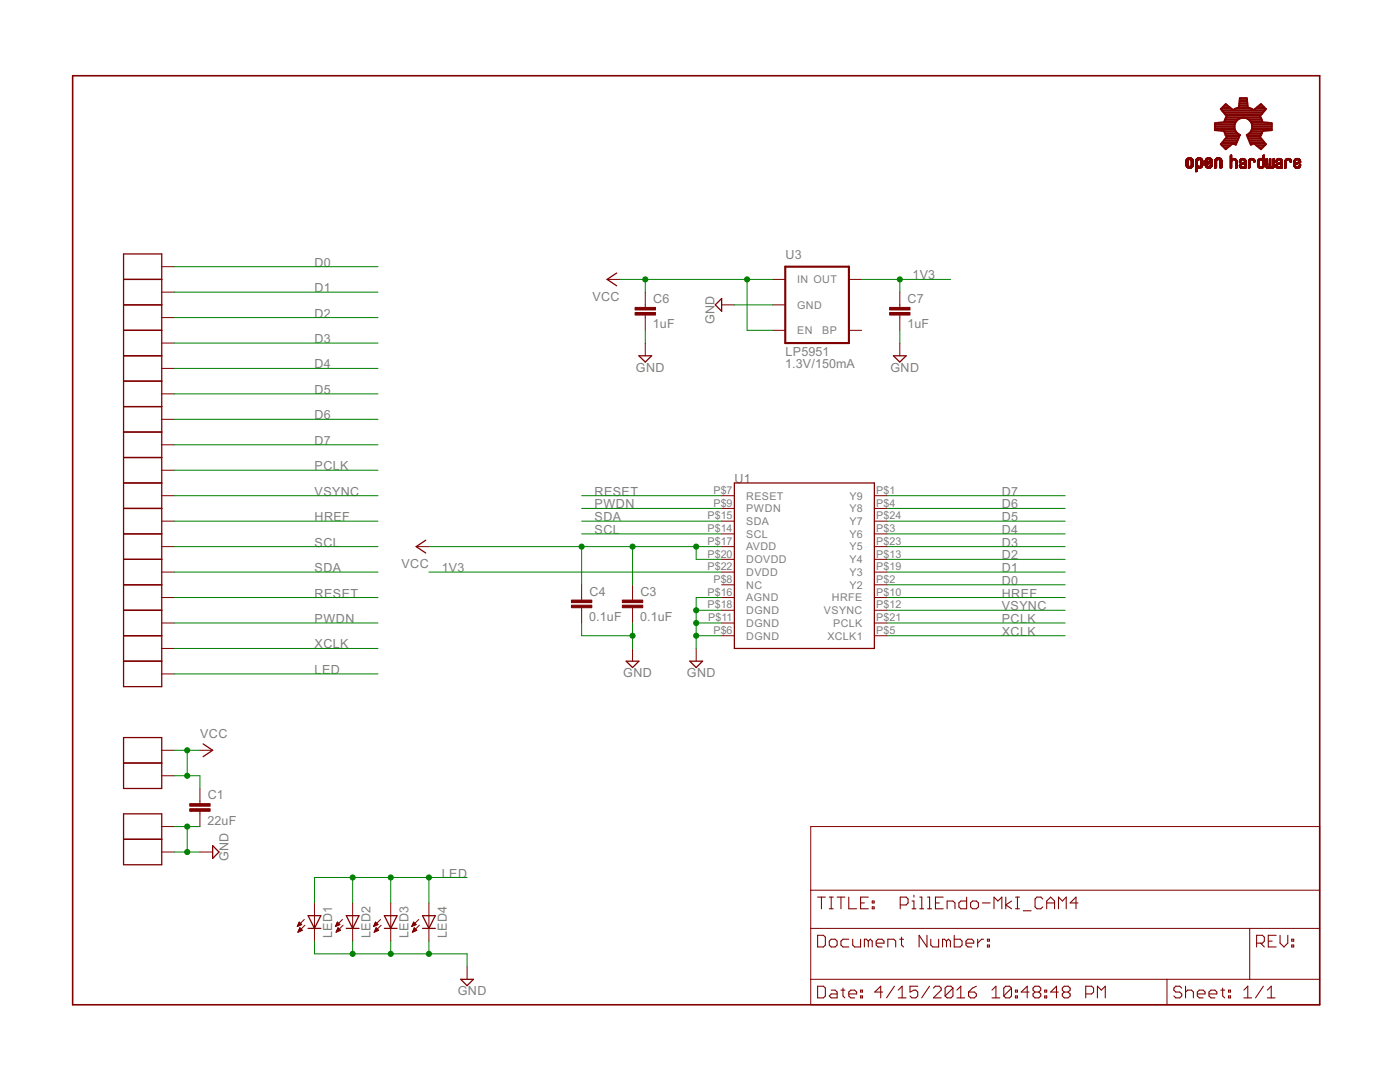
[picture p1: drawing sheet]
<svg xmlns="http://www.w3.org/2000/svg" width="279mm" height="216mm" viewBox="0 0 279 216" stroke-linecap="round" stroke-linejoin="round" font-family="sans-serif">
<path d="M14.5 15.1h248.9v185.4h-248.9z" fill="none" stroke="#800000" stroke-width=".32"/>
<g fill="none" stroke="#800000" stroke-width=".2">
<path d="M236.7 33h.4M236.7 32.9h.4M236.7 32.8h.4M236.7 32.7h.4M236.7 32.6h.4M236.7 32.5h.4M236.7 32.4h.4M236.7 32.3h.4M236.7 32.2h.4M236.7 32.1h.4M236.7 33.1h.6M236.7 33.1h.5"/>
<path d="M236.7 32h.4M236.7 33.2h.6M236.7 31.9h1.4M236.8 33.2h1.3M236.8 33.3h1.2M236.8 31.8h1.2M236.8 31.7h1.2M236.9 31.7h1.1M236.9 31.6h1M236.9 33.4h1M237 33.5h.8M237 31.6h.8"/>
<path d="M237.1 31.5h.7M237.1 32.1h-.4M237.2 32h-.5M237.2 31.5h.4M237.2 31.9h-.5M237.2 33.6h.4M237.3 31.9h-.6M237.3 31.5h.2M237.5 31.9h.6M237.6 33.1h.5M237.6 31.9h.5M237.7 32h.4"/>
<path d="M237.7 33h.4M237.7 32.1h.4M237.7 32.9h.4M237.7 32.8h.4M237.7 32.7h.4M237.7 32.6h.4M237.7 32.5h.4M237.7 32.4h.4M237.7 32.3h.4M237.7 32.2h.4M238 33.4h-1.1M238.1 33.2h-.6"/>
<path d="M238.1 33.1h-.4M238.1 33h-.4M238.6 34.1h.4M238.6 34h.4M238.6 33.9h.4M238.6 33.8h.4M238.6 33.7h.4M238.6 33.6h.4M238.6 33.4h1.2M238.6 33.3h1.3M238.6 33.2h1.4M238.6 33.2h.6"/>
<path d="M238.6 33.1h.6M238.6 33.1h.5M238.6 33h.5M238.6 33h.4M238.6 32.9h.4M238.6 32.8h.4M238.6 32.7h.4M238.6 32.6h.4M238.6 32.5h.4M238.6 32.4h.4M238.6 32.3h.4M238.6 32.2h.4"/>
<path d="M238.6 32.1h.4M238.6 34.3h.1M238.7 31.8h1.2M238.7 31.7h1.2M238.8 31.7h1.1M238.8 31.6h1M238.9 34.2h-.3M238.9 31.6h.9M239 34.2h-.4M239 31.5h.7M239 33.6h-.4M239 32.1h-.4"/>
<path d="M239 32h-.4M239.1 32h-.5M239.1 31.9h-.5M239.1 31.5h.4M239.2 33.6h.3M239.2 31.9h-.5M239.2 31.5h.2M239.4 33.2h.6M239.4 31.9h.6M239.5 33.1h.5M239.5 31.9h.5M239.6 32h.4"/>
<path d="M239.6 32h.5M239.6 33h.5M239.6 32.1h.5M239.7 32.9h.4M239.7 32.8h.4M239.7 32.7h.4M239.7 32.6h.4M239.7 32.5h.4M239.7 32.4h.4M239.7 32.3h.4M239.7 32.2h.4M239.7 32.1h.4"/>
<path d="M239.7 33.5h-1.1M239.8 33.5h-1.2M239.9 33.4h-1.3M239.9 33.3h-1.3M240 31.8l-1.3 .1M240 33.1h-.4M240.1 33h-.5M240.5 33.1h.6M240.5 33.1h.5M240.5 33h.4M240.5 32.9h.4M240.5 32.4h1.4"/>
<path d="M240.5 32.4h.4M240.5 32.3h.4M240.5 32.2h.4M240.5 32.1h.4M240.5 32h.4M240.6 33.2h.5M240.6 33.2h1.3M240.6 33.3h1.3M240.6 31.8h1.3M240.6 31.7h1.2M240.7 33.3h1.1M240.7 33.4h1.1"/>
<path d="M240.7 31.7h1.1M240.7 33.4h1M240.7 31.6h1M240.8 33.5h.9M240.8 31.6h.9M240.9 33.5h.7M240.9 31.5h.7M240.9 32.2h-.4M240.9 32.1h-.4M240.9 32.9h-.4M241 32.4h1M241 32h-.5"/>
<path d="M241 31.5h.4M241 32.8l-.5 .1M241 31.9h-.5M241.1 33.6h.3M241.1 32.3h.9M241.1 31.9h-.5M241.1 31.5h.2M241.2 32.8h-.7M241.2 32.3h.8M241.2 32.7h-.7M241.3 31.9h.6M241.4 32.2h.6"/>
<path d="M241.4 32.7h-.9M241.4 31.9h.5M241.4 32.6h-.9M241.5 32.2h.5M241.5 32h.5M241.5 33.1h.4M241.5 33h.5M241.5 32.1h.5M241.6 32.9h.4M241.6 32.8h.4M241.6 32.6h-1.1M241.7 32.7h.3"/>
<path d="M241.7 32.5l-1.2 .1M241.8 32.7h.1M241.8 32.5h-1.3M241.9 33.2h-.6M241.9 31.8l-1.3 .1M241.9 33.1h-.5M242.4 33.5h.3M242.4 33.4h.4M242.4 33.3h.4M242.4 33.2h.4M242.4 33.1h.4M242.4 33h.4"/>
<path d="M242.4 32.9h.4M242.4 32.8h.4M242.4 32.7h.4M242.4 32.6h.4M242.4 32.5h.4M242.4 32.4h.4M242.4 32.3h.4M242.4 32.2h.4M242.4 32.1h.4M242.5 33.6h.1M242.5 31.8h1.3M242.5 31.7h1.2"/>
<path d="M242.6 31.7h1.1M242.7 31.6h.9M242.8 33.5h-.4M242.8 31.5h.7M242.8 32.1h-.4M242.9 32h-.5M242.9 31.5h.5M243 31.9h-.5M243.1 31.5h.2M243.3 31.9h.5M243.4 32h.5M243.5 33.5h.3"/>
<path d="M243.5 33.4h.4M243.5 33.3h.4M243.5 33.2h.4M243.5 33.1h.4M243.5 33h.4M243.5 32.9h.4M243.5 32.8h.4M243.5 32.7h.4M243.5 32.6h.4M243.5 32.5h.4M243.5 32.4h.4M243.5 32.3h.4"/>
<path d="M243.5 32.2h.4M243.5 32.1h.4M243.8 31.8l-1.3 .1M243.9 33.5h-.4M245.5 33.5h.3M245.5 33.4h.3M245.5 33.3h.3M245.5 33.2h.3M245.5 33.1h.3M245.5 33h.3M245.5 32.9h.3M245.5 32.8h.3"/>
<path d="M245.5 32.7h.3M245.5 32.6h.3M245.5 32.5h.3M245.5 32.4h.3M245.5 32.3h.3M245.5 32.2h.3M245.5 32h.4M245.5 31.9h1.3M245.5 31.8h1.2M245.5 31.7h1.1M245.5 31.7h1M245.5 31.6h.3"/>
<path d="M245.5 31.5h.3M245.5 31.4h.3M245.5 31.3h.3M245.5 31.2h.3M245.5 31.1h.3M245.6 31h.2M245.6 30.9h.2M245.7 33.6h-.2M245.8 33.5h-.3M245.9 32.1l-.4 .1M245.9 32.1h-.4M245.9 31.6h.6"/>
<path d="M246 32h-.5M246.1 31.9h-.6M246.2 31.6h.1M246.4 31.9h.4M246.4 32h.4M246.5 32h.3M246.5 32.1h.4M246.5 32.1l.4 .1M246.6 32.2h.3M246.6 33.5h.3M246.6 33.4h.3M246.6 33.3h.3"/>
<path d="M246.6 33.2h.3M246.6 33.1h.3M246.6 33h.3M246.6 32.9h.3M246.6 32.8h.3M246.6 32.7h.3M246.6 32.6h.3M246.6 32.5h.3M246.6 32.4h.3M246.6 32.3h.3M246.6 33.6h.1M246.7 33.6h-.1"/>
<path d="M246.9 33.5h-.3M247.3 33.2h.4M247.3 33.1h.3M247.3 32.4h.2M247.3 32.2h.3M247.4 33.2h.3M247.4 32.9h.3M247.4 32.2h.2M247.4 33.3h.8M247.4 33.3h.4M247.4 32.4h.1M247.4 32.1h.3"/>
<path d="M247.4 32h.3M247.4 33.4h.8M247.5 33.4h.7M247.5 31.9h1.1M247.5 33.5h.7M247.6 33.5h.6M247.6 31.8h.9M247.6 32.6h1.1M247.6 31.7h.9M247.6 32.3h-.3M247.6 33h-.3M247.7 32.1h-.3"/>
<path d="M247.7 33.6h.5M247.7 33h-.4M247.7 32.6h1M247.7 31.7h.7M247.8 33.6h.4M247.8 31.6h.5M247.8 32.9h-.4M247.8 32.6h.9M247.8 32h-.4M247.9 31.9h-.5M247.9 33.6h.1M247.9 32.8l-.5 .1"/>
<path d="M247.9 32.5h.8M248 31.6h.1M248 32.4h.7M248.1 33.3h.1M248.1 32.8h-.7M248.1 32.7h-.6M248.2 31.9h.4M248.2 32.4h.5M248.2 32h.4M248.3 32.7h-.8M248.3 32.3h.4M248.3 32h.4"/>
<path d="M248.3 32.1h.4M248.4 32.3h.3M248.4 32.7h.3M248.4 32.2h.3M248.4 32.1h.3M248.4 33.5h.3M248.4 33.4h.3M248.4 33.3h.3M248.4 33.2h.3M248.4 33.1h.3M248.4 33h.3M248.4 32.9h.3"/>
<path d="M248.4 32.8h.3M248.5 33.6h-.1M248.7 33.5h-.3M249.2 33.5h.2M249.2 33.4h.2M249.2 33.3h.2M249.2 33.2h.2M249.2 33.1h.2M249.2 33h.2M249.2 32.9h.2M249.2 32.8h.2M249.2 32.7h.2"/>
<path d="M249.2 32.6h.2M249.2 32.5h.2M249.2 32.4h.2M249.2 32.3h.2M249.2 32.2h.3M249.2 32.1h.3M249.2 33.6h.1M249.2 32h.4M249.3 31.9h1.1M249.3 33.6h-.1M249.3 31.8l1.1 .1M249.3 31.8h1"/>
<path d="M249.4 33.5h-.2M249.4 31.7h.9M249.5 32.2h-.3M249.5 31.7h.7M249.6 31.6h.5M249.6 32h-.4M249.7 31.9h-.5M249.8 31.6h.1M250 31.9h.4M250.1 32h.4M250.2 32.1h.3M250.2 32.2h.3"/>
<path d="M250.3 32.4h.1M250.4 32.3h-.1M250.5 32.3h-.3M251 33h.3M251 33h.2M251 32.9h.2M251 32.8h.2M251 32.7h.2M251 32.6h.2M251 32.5h.2M251 32.4h.2M251 32.3h.2"/>
<path d="M251 32.2h.2M251 33.2h.3M251 33.1h.3M251 33.2l.4 .1M251 32h.4M251 33.3h.5M251.1 33.3h1.1M251.1 33.4h1.1M251.1 31.8h1.2M251.1 33.4h1M251.2 31.8h1.1M251.2 33.5h.9"/>
<path d="M251.2 31.7h1.1M251.3 32.2h-.3M251.3 32.1h-.3M251.3 31.7h1M251.4 33.6h.5M251.4 31.6h.5M251.4 33.6h.4M251.4 32h-.4M251.5 31.9h-.4M251.6 33.6h.1M251.6 31.6h.1M251.8 31.9h.5"/>
<path d="M251.9 32h.4M251.9 33.2h.4M252 32.1h.3M252 33.1h.3M252 31.6h.3M252 33h.3M252 32.9h.3M252 32.8h.3M252 32.7h.3M252 32.6h.3M252 32.5h.3M252 32.4h.3"/>
<path d="M252 32.3h.3M252 32.2h.3M252 31.5h.3M252 31.4h.3M252 31.3h.3M252 31.2h.3M252 31.1h.3M252 31h.3M252.1 31h.2M252.2 30.9h.1M252.3 33.3h-.5M252.3 33.2l-.4 .1"/>
<path d="M252.3 33.1h-.3M252.3 31.9h-1.2M252.6 33.1h.3M252.6 33h.3M252.6 32.9h.3M252.6 32.8h.3M252.6 32.7h.3M252.6 32.6h.3M252.6 32.5h.3M252.6 32.4h.3M252.6 32.3h.3M252.6 32.2h.3"/>
<path d="M252.6 32.1h.3M252.6 32h.3M252.6 31.9h.3M252.6 31.8h.3M252.6 33.3h.4M252.6 33.2l.4 .1M252.6 33.2h.3M252.6 31.7h.3M252.6 33.3h1.7M252.7 33.4h1.6M252.7 31.7h.2M252.7 33.5h1.5"/>
<path d="M252.8 33.5h1.3M252.8 31.6h.1M252.9 33.6h.4M253.2 33.6h.1M253.2 33.3h.5M253.3 33.3h.4M253.3 33.2h.3M253.3 33.1h.3M253.3 33h.3M253.3 32.9h.3M253.3 32.8h.3M253.3 32.7h.3"/>
<path d="M253.3 32.6h.3M253.3 32.5h.3M253.3 32.4h.3M253.3 32.3h.3M253.3 32.2h.3M253.3 32.1h.3M253.3 32h.3M253.3 31.9h.3M253.3 31.8h.3M253.3 31.7h.3M253.4 31.7h.2M253.5 31.6h.1"/>
<path d="M253.6 33.6h.4M253.9 33.3h.4M254 33.2h.3M254 33.1h.3M254 33h.3M254 32.9h.3M254 32.8h.3M254 32.7h.3M254 32.6h.3M254 32.5h.3M254 32.4h.3M254 32.3h.3"/>
<path d="M254 32.2h.3M254 32.1h.3M254 32h.3M254 31.9h.3M254 31.8h.3M254 31.7h.3M254.1 31.7h.2M254.2 31.6h.1M254.2 33.4h-1.5M254.6 33.2h.3M254.6 33.1h.3M254.6 33h.3"/>
<path d="M254.6 33.2h.4M254.6 32.2h.3M254.6 33.3h.5M254.6 32.4h.1M254.6 33.3h.8M254.7 33.4h.8M254.7 31.9h1.1M254.7 32.4h-.1M254.8 33.5h.7M254.8 31.8h1M254.8 32.3h-.2M254.8 31.7h.9"/>
<path d="M254.9 32.3h-.3M254.9 32.1h-.3M254.9 33.6h.6M254.9 31.7h.7M255 33h-.4M255 32.6h.9M255 32.1h-.4M255 32.9h-.4M255 32h-.4M255 33.6h.4M255 31.6h.5M255.1 32h-.4"/>
<path d="M255.1 31.9h-.4M255.2 32.8l-.6 .1M255.2 32.5h.7M255.2 31.6h.1M255.3 32.4h.6M255.3 33.3h.1M255.3 32.8h-.6M255.4 32.7h-.7M255.4 31.9h.5M255.4 32.4h.5M255.5 32h.4M255.6 32.7h-.8"/>
<path d="M255.6 32.3h.3M255.6 32h.3M255.6 32.1h.3M255.7 32.7h.2M255.7 32.2h.2M255.7 33.4h.2M255.7 33.3h.2M255.7 33.2h.2M255.7 33.1h.2M255.7 33h.2M255.7 32.9h.2M255.7 32.8h.2"/>
<path d="M255.7 33.6h.1M255.8 33.6h-.1M255.9 33.5h-.2M255.9 32.6h-1.1M256.4 33.5h.3M256.4 33.4h.3M256.4 33.3h.3M256.4 33.2h.3M256.4 33.1h.3M256.4 33h.3M256.4 32.9h.3M256.4 32.8h.3"/>
<path d="M256.4 32.7h.3M256.4 32.6h.3M256.4 32.5h.3M256.4 32.4h.3M256.4 32.3h.3M256.4 32h.4M256.5 33.6h.1M256.5 33.6h-.1M256.5 31.9h1.1M256.6 31.8h1M256.6 31.7h.9M256.7 33.5h-.3"/>
<path d="M256.7 32.2h-.3M256.7 32.1h-.3M256.7 31.7h.7M256.8 32.1h-.4M256.8 31.6h.6M256.9 32h-.4M257 31.9h-.5M257 31.6h.2M257.2 31.9h.5M257.3 32h.4M257.4 32h.3M257.4 32.1h.3"/>
<path d="M257.4 32.1h.4M257.5 32.2h.3M257.5 32.4h.1M257.7 31.9h-1.2M257.7 32.3h-.2M257.8 32.3h-.3M258.2 33.1h.3M258.2 33h.3M258.2 32.9h.4M258.2 32.6h1.1M258.2 32.5l.4 .1M258.2 32.5h.3"/>
<path d="M258.2 32.4h.3M258.2 32.3h.3M258.2 32.2h.3M258.2 33.2h.4M258.2 33.1h.4M258.2 32.1h.4M258.3 33.2l.4 .1M258.3 33.3h.4M258.3 33.3h1.2M258.4 33.4h1M258.4 31.9h1M258.4 31.8h1"/>
<path d="M258.4 33.5h.9M258.5 31.7h.8M258.5 33.5h.8M258.5 33h-.3M258.5 32.2h-.3M258.6 32.1l-.4 .1M258.6 31.7h.6M258.6 33.6h.6M258.6 32.9h-.4M258.6 32h-.3M258.6 31.6h.6M258.7 32h-.4"/>
<path d="M258.7 33.6h.4M258.8 32.8l-.6 .1M258.8 31.9h-.5M258.8 31.6h.2M258.9 33.6h.1M258.9 32.4h.7M258.9 32.8h-.7M259 32.7h-.8M259 32.4h.6M259 31.9h.5M259.1 32.3h.5M259.1 32.7h-.9"/>
<path d="M259.1 32h.4M259.2 32.6h-1M259.2 32.3h.4M259.2 32h.3M259.2 32.1h.4M259.3 33.1h.3M259.3 33h.3M259.3 32.2h.3M259.3 32.9h.3M259.4 32.9h.2M259.5 31.9h-1.2M259.5 33.3h-.4"/>
<path d="M259.5 32.5l-.9 .1M259.5 33.2h-.4M259.5 32.5h-.7M259.5 33.2h-.3M259.6 33.1h-.4M32.3 58.3h2.5M32.3 53.2h2.5M121.2 55.8h2.5M128.8 58.3v3M154.2 55.8h2.5M169.4 55.8h2.6M179.6 58.3v3"/>
<path d="M32.3 68.5h2.5M32.3 78.6h2.5M32.3 63.4h2.5M32.3 73.5h2.5M128.8 62.9v3M128.8 68.5v2.5M144 60.8h2.6M154.2 60.8h2.5M154.2 65.9h2.5M169.4 65.9h2.6M179.6 62.9v3M179.6 68.5v2.5"/>
<path d="M32.3 93.8h2.5M32.3 98.9h2.5M32.3 88.8h2.5M32.3 83.7h2.5M144 98.9h2.6M174.5 98.9h2.5M32.3 109.1h2.5M32.3 104h2.5M32.3 114.2h2.5M32.3 119.2h2.5M83.1 109.1h2.5M116.1 116.7v3"/>
<path d="M126.2 116.7v3M144 109.1h2.6M144 104h2.6M144 114.2h2.6M144 101.5h2.6M144 106.5h2.6M144 111.6h2.6M144 116.7h2.6M144 119.2h2.6M174.5 109.1h2.5M174.5 104h2.5M174.5 114.2h2.5"/>
<path d="M174.5 101.5h2.5M174.5 106.5h2.5M174.5 111.6h2.5M174.5 116.7h2.5M174.5 119.2h2.5M32.3 134.5h2.5M32.3 124.3h2.5M32.3 129.4h2.5M116.1 121.3v3M126.2 121.3v3M126.2 129.4v2.5M138.9 129.4v2.5"/>
<path d="M144 124.3h2.6M144 121.8h2.6M144 126.9h2.6M174.5 124.3h2.5M174.5 121.8h2.5M174.5 126.9h2.5M32.3 149.7h2.5M32.3 154.8h2.5M39.9 149.7h2.5M39.9 157.3v3.1M32.3 164.9h2.5M32.3 170h2.5"/>
<path d="M39.9 170h2.5M39.9 161.9v3M161.8 164.9h101.6v35.6h-101.6zM161.8 177.6h101.6M59.4 184.8h.1M59.4 184.7h.4M59.5 184.6h.5M59.5 184.4h.7M59.5 185.9h.2M59.5 185.8h.5M59.6 184.3h.4M59.6 184.2h.3"/>
<path d="M59.6 185.7h.7M59.6 185.5h.6M59.7 184.1h.1M59.7 184l.5 .5-.9 .4zM59.7 185.4h.4M59.8 185.3h.2M59.8 185.2h.1M59.8 185.1l.5 .5-.8 .4zM60.7 183.5l-1.4 1.4M60.9 184.6l-1.4 1.4M62.8 180.2v7.6M67 184.8h.1"/>
<path d="M67 184.7h.4M67.1 184.6h.5M67.1 184.4h.7M67.1 185.9h.3M67.2 185.8h.4M67.2 184.3h.5M67.2 184.2h.3M67.2 185.7h.7M67.3 184.1h.1M67.3 185.5h.6M67.3 185.4h.4M67.3 184l.5 .5-.8 .4z"/>
<path d="M67.4 185.3h.2M67.4 185.2h.1M67.5 185.1l.5 .5-.9 .4zM68.3 183.5l-1.3 1.4M68.5 184.6l-1.4 1.4M70.4 180.2v7.6M74.6 184.8h.1M74.6 184.7h.4M74.7 184.6h.6M74.7 184.4h.7M74.7 185.9h.3M74.8 185.8h.4"/>
<path d="M74.8 184.3h.5M74.8 184.2h.4M74.8 185.7h.7M74.9 184.1h.1M74.9 185.5h.6M74.9 184l.5 .5-.9 .4zM75 185.4h.4M75 185.3h.2M75.1 185.2h.1M75.1 185.1l.5 .5-.9 .4zM75.9 183.5l-1.4 1.4M76.1 184.6l-1.4 1.4"/>
<path d="M78 180.2v7.6M82.2 184.8h.1M82.3 184.7h.3M82.3 184.6h.6M82.4 184.4h.6M82.4 185.9h.2M82.4 184.3h.5M82.4 185.8h.5M82.5 184.2h.3M82.5 185.7h.6M82.5 184.1h.2M82.5 185.5h.6"/>
<path d="M82.5 184l.6 .5-.9 .4zM82.6 185.4h.4M82.6 185.3h.2M82.7 185.2h.1M82.7 185.1l.5 .5-.9 .4zM83.6 183.5l-1.4 1.4M83.7 184.6l-1.4 1.4M85.6 180.2v7.6M93.2 192.9v2.5M161.8 185.3h101.6M161.8 195.4h101.6M232.9 195.4v5.1"/>
<path d="M249.4 185.3v10.1"/>
</g>
<g fill="none" stroke="#800000" stroke-width=".21">
<path d="M163.2 179h1.5M163.9 179v2.3M165.5 179h.8M165.9 179v2.3M167.1 179h1.5M167.8 179v2.3M169.4 179v2.3h1.6M173.3 179h-1.6v2.3h1.6M174.1 179.8h.4v.4h-.4zM182 179.8h.4v1.5M182.4 178.6v.4M183.6 179h.4v2.3"/>
<path d="M185.1 179h.4v2.3M188.2 179h-1.5v2.3h1.5M192.9 179v2.3h-1.2l-.3-.3v-.8l.3-.4h1.2M200.7 179v2.3M201.9 179.8l-1.2 .8 1.2 .7M202.7 179h.8M203.1 179v2.3M208.1 179.4l-.4-.4h-.8l-.3 .4v1.6l.3 .3h.8l.4-.3M163.2 186.6h1.1l.4 .4v1.6l-.4 .4h-1.1zM163.2 196.8h1.1l.4 .4v1.5l-.4 .4h-1.1zM165.5 187.8l.4-.4h.8l.4 .4v.8l-.4 .4h-.8l-.4-.4zM165.5 181.3h.8"/>
<path d="M165.9 197.6h.8l.4 .4v1.1h-1.2l-.4-.4 .4-.4h1.2M167.8 197.6h.8M168.2 197.2v1.5l.4 .4M169.4 198.3h1.6v-.3l-.4-.4h-.8l-.4 .4v.7l.4 .4h.8M169.4 187.4h-1.2l-.4 .4v.8l.4 .4h1.2M170.2 187.4v1.2l.4 .4h1.1v-1.6M171.7 198.7h.4v.4h-.4zM171.7 197.6h.4v.4h-.4zM171.7 180.2h.8M173.3 187.8l-.4-.4h-.4v1.6M173.3 187.8l.4-.4 .4 .4v1.2M173.3 187.8v1.2"/>
<path d="M174.1 181h.4v.3h-.4zM174.9 188.2h1.5v-.4l-.4-.4h-.8l-.3 .4v.8l.3 .4h.8M176.1 198h-1.5l1.2-1.2v2.3M177.2 189v-1.6h1.2l.4 .4v1.2M178.5 196.8l-1.6 2.3M179.3 199.1h1.5M179.3 197.6l.7-.8v2.3M179.5 187.4h.8M179.7 180.6h1.1l.4-.4v-.8l-.4-.4h-1.1v2.3M179.9 187v1.6l.4 .4M182 181.3h.8M183.2 196.8h-1.6v1.2l.8-.4h.4l.4 .4v.7l-.4 .4h-.8l-.4-.4"/>
<path d="M183.6 181.3h.7M185 186.6v2.4l-1.6-2.4v2.4M185.1 181.3h.8M185.5 196.8l-1.6 2.3M185.8 187.4v1.2l.4 .4h1.1v-1.6M186.3 197.2l.4-.4h.8l.3 .4v.4l-1.5 1.5h1.5M186.7 180.2h.8M188.9 187.8l-.4-.4h-.4v1.6M188.9 187.8v1.2M188.9 187.8l.4-.4 .4 .4v1.2M189 181.3v-1.5h1.2l.4 .4v1.1M190.2 197.2v1.5l-.4 .4h-.8l-.4-.4"/>
<path d="M190.2 197.2l-.4-.4h-.8l-.4 .4v1.5M190.2 197.2l-1.6 1.5M190.4 186.6v2.4h1.2l.4-.4v-.8l-.4-.4h-1.2M191 199.1h1.5M191 197.6l.7-.8v2.3M192.8 188.2h1.5v-.4l-.3-.4h-.8l-.4 .4v.8l.4 .4h.8M193.3 198h1.2l.4 .3v.4l-.4 .4h-.8l-.4-.4zM193.7 180.2l.4-.4h.8l.4 .4v.8l-.4 .3h-.8l-.4-.3zM194.9 196.8l-.8 .4-.8 .8M195.1 187.4v1.6M196 180.2h1.6M196.3 187.4h-.4l-.8 .8"/>
<path d="M197.1 188.6h.4v.4h-.4zM197.1 187.4h.4v.4h-.4zM198 199.1h1.5M198 197.6l.8-.8v2.3M198.4 181.3v-2.3l.8 .8 .7-.8v2.3M201.9 197.2v1.5l-.4 .4h-.8l-.4-.4M201.9 197.2l-.4-.4h-.8l-.4 .4v1.5M201.9 197.2l-1.6 1.5M202.6 198.7h.5v.4h-.5zM202.6 197.6h.5v.4h-.5zM202.7 181.3h.8M204.2 181.7h1.6"/>
<path d="M205.4 198h-1.6l1.2-1.2v2.3M206.5 198l-.3 .3v.4l.3 .4h.8l.4-.4v-.4l-.4-.3M206.5 198l-.3-.4v-.4l.3-.4h.8l.4 .4v.4l-.4 .4M206.5 198h.8M208.5 198.7h.4v.4h-.4zM208.5 197.6h.4v.4h-.4zM208.9 181.3v-1.5l.8-.8 .8 .8v1.5M208.9 180.2h1.6M211.2 198h-1.5l1.1-1.2v2.3M211.2 181.3v-2.3l.8 .8 .8-.8v2.3M212.4 198l-.4 .3v.4l.4 .4h.8l.4-.4v-.4l-.4-.3M212.4 198l-.4-.4v-.4l.4-.4h.8l.4 .4v.4l-.4 .4"/>
<path d="M212.4 198h.8M215.1 180.2h-1.5l1.1-1.2v2.3M216.7 198.3h1.1l.4-.3v-.8l-.4-.4h-1.1v2.3M219 199.1v-2.3l.8 .8 .8-.8v2.3M235.8 197.2l-.4-.4h-.7l-.4 .4v.4l.4 .4h.7l.4 .3v.4l-.4 .4h-.7l-.4-.4M236.6 198l.4-.4h.8l.4 .4v1.1M236.6 196.8v2.3M239 198.3h1.5v-.3l-.4-.4h-.8l-.3 .4v.7l.3 .4h.8M241.3 198.3h1.5v-.3l-.3-.4h-.8l-.4 .4v.7l.4 .4h.8M243.6 197.6h.8M244 197.2v1.5l.4 .4M245.2 198.7h.4v.4h-.4z"/>
<path d="M245.2 197.6h.4v.4h-.4zM248.2 199.1h1.6M248.2 197.6l.8-.8v2.3M250.8 188.2h1.1l.4-.4v-.8l-.4-.4h-1.1v2.4M251.6 188.2l.7 .8M252.1 196.8l-1.5 2.3M252.9 199.1h1.6M252.9 197.6l.8-.8v2.3M253.1 187.8h.8M254.7 186.6h-1.6v2.4h1.6M255.5 186.6v1.6l.7 .8 .8-.8v-1.6M257.8 188.6h.4v.4h-.4z"/>
<path d="M257.8 187.4h.4v.4h-.4z"/>
</g>
<g fill="none" stroke="#800000" stroke-width=".25">
<path d="M24.7 50.7h7.6v86.3h-7.6zM24.7 55.8h7.6M123.1 54.5l-1.9 1.3 1.9 1.2M144 59.6v2.5l-1.3-1.3zM24.7 60.8h7.6M24.7 71h7.6M24.7 65.9h7.6M24.7 76.1h7.6M127.5 71h2.5l-1.2 1.2zM178.3 71h2.5l-1.2 1.2zM24.7 96.4h7.6M24.7 91.3h7.6"/>
<path d="M24.7 81.1h7.6M24.7 86.2h7.6M146.6 96.4h27.9v33h-27.9zM24.7 106.5h7.6M24.7 101.5h7.6M24.7 116.7h7.6M24.7 111.6h7.6M85 107.8l-1.9 1.3 1.9 1.2M24.7 131.9h7.6M24.7 126.9h7.6M24.7 121.8h7.6M125 131.9h2.5l-1.3 1.3z"/>
<path d="M137.7 131.9h2.5l-1.3 1.3zM24.7 147.2h7.6v10.1h-7.6zM24.7 152.3h7.6M40.5 148.4l1.9 1.3-1.9 1.3M24.7 162.4h7.6v10.2h-7.6zM24.7 167.5h7.6M42.4 168.7l1.3 1.3-1.3 1.3zM61.5 182.7h2.5l-1.2 2.6zM61.5 185.3h2.5M69.1 185.3h2.5M69.1 182.7h2.5l-1.2 2.6zM76.7 185.3h2.5"/>
<path d="M76.7 182.7h2.5l-1.2 2.6zM84.3 185.3h2.6M84.3 182.7h2.6l-1.3 2.6zM91.9 195.4h2.6l-1.3 1.3z"/>
</g>
<g fill="#800000" stroke="#800000" stroke-width=".2">
<path d="M124.2 120.8h4.1v.5h-4.1z"/>
<path d="M124.2 119.7h4.1v.5h-4.1z"/>
<path d="M114 120.8h4.1v.5h-4.1z"/>
<path d="M114 119.7h4.1v.5h-4.1z"/>
<path d="M126.7 62.4h4.1v.5h-4.1z"/>
<path d="M126.7 61.3h4.1v.5h-4.1z"/>
<path d="M177.5 62.4h4.1v.5h-4.1z"/>
<path d="M177.5 61.3h4.1v.5h-4.1z"/>
<path d="M37.9 161.4h4v.5h-4z"/>
<path d="M37.9 160.4h4v.5h-4z"/>
</g>
<g fill="none" stroke="#800000" stroke-width=".38">
<path d="M247.4 20h1.5M242.5 25.9h4M242.5 25.6h3.9M242.5 25.2h3.9M242.5 24.9h3.9M243.1 24.5h3.4M243.7 21.7h2.1M243.7 28.7h2.2M243.9 22.1h8.5M243.9 29.1h1.6M244 28.4h2.9M244 21.4h1.4"/>
<path d="M244.2 22.4h7.9M244.2 29.4h.9M244.3 28h2.7M244.3 26.3h2.4M244.4 24.2h2.3M244.4 21h.5M244.5 26.6h2.5M244.5 22.8h7.3M244.5 23.8h2.6M244.6 27.7h2.5M244.6 27h2.8M244.6 29.8h.1"/>
<path d="M244.6 23.5h7M244.8 23.1h6.7M244.8 27.3h2.5M246.2 28.7h.5M246.4 25.6l.2 .5 .4 .5M246.5 21.7h3.3M246.7 24.2l-.3 .5v.9M246.7 24.2a1.78 1.78 0 0 1 2.3-.5 1.78 1.78 0 0 1 .8 2.2M247 26.6l.5 .3-.9 2-.5-.3-1.5 1.2-1-1 1.2-1.5-.5-1.1-1.8-.2v-1.4l1.8-.2 .5-1.2-1.2-1.4 1-1 1.5 1.1 1.1-.5 .2-1.8h1.4l.2 1.8 1.2 .5 1.5-1.1 .9 1-1.1 1.4 .5 1.2 1.8 .2v1.4l-1.8 .2-.5 1.1 1.1 1.5-.9 1-1.5-1.2-.6 .3-.8-2M247.3 21.4h1.7M247.3 21h1.7M247.3 20.7h1.6"/>
<path d="M247.4 20.3h1.5M248.8 27h2.9M249 27.3h2.5M249.1 27.7h2.6M249.2 23.8h2.6M249.3 28h2.7M249.3 26.6l-.5 .3M249.3 26.6h2.5M249.4 28.4h2.9M249.5 24.2h2.4M249.6 28.7h.4M249.6 26.3h2.3"/>
<path d="M249.7 24.5h3.5M249.8 25.9l-.5 .7M249.8 25.9h4M249.9 24.9h3.9M249.9 25.6h3.9M249.9 25.2h3.9M250.3 28.7h2.3M250.5 21.7h2.1M250.8 29.1h1.6M250.9 21.4h1.4M251.2 29.4h.8M251.4 21h.5"/>
<path d="M251.6 29.8h.1"/>
</g>
<path d="M156.7 53.2h12.7v15.3h-12.7z" fill="none" stroke="#800000" stroke-width=".42"/>
<g fill="none" stroke="#008000" stroke-width=".2">
<path d="M34.8 58.3h40.6M34.8 53.2h40.6M123.7 55.8h30.5M128.8 55.8v2.5M149.1 55.8v10.1h5.1M172 55.8h17.7M179.6 55.8v2.5M34.8 78.6h40.6M34.8 73.5h40.6M34.8 68.5h40.6M34.8 63.4h40.6M128.8 65.9v2.6"/>
<path d="M146.6 60.8h7.6M179.6 65.9v2.6M34.8 98.9h40.6M34.8 88.8h40.6M34.8 83.7h40.6M34.8 93.8h40.6M116.1 98.9h27.9M177 98.9h35.6M34.8 119.2h40.6M34.8 114.2h40.6M34.8 104h40.6M34.8 109.1h40.6"/>
<path d="M85.6 114.2h58.4M85.6 109.1h58.4M116.1 109.1v7.6M116.1 101.5h27.9M116.1 104h27.9M116.1 106.5h27.9M126.2 109.1v7.6M138.9 109.1v2.5h5.1M144 119.2h-5.1v10.2M177 119.2h35.6M177 101.5h35.6M177 114.2h35.6"/>
<path d="M177 104h35.6M177 109.1h35.6M177 106.5h35.6M177 111.6h35.6M177 116.7h35.6M34.8 124.3h40.6M34.8 129.4h40.6M34.8 134.5h40.6M116.1 124.3v2.6h10.1M126.2 124.3v5.1M138.9 126.9h5.1M138.9 124.3h5.1"/>
<path d="M138.9 121.8h5.1M177 126.9h35.6M177 124.3h35.6M177 121.8h35.6M34.8 149.7h5.1M34.8 154.8h5.1v2.5M37.4 149.7v5.1M34.8 170h5.1M34.8 164.9h5.1M37.4 164.9v5.1M70.4 175.1v5.1M78 175.1v5.1"/>
<path d="M85.6 175.1v5.1M93.2 175.1h-30.4v5.1M62.8 187.8v2.5h30.4v2.6M70.4 187.8v2.5M78 187.8v2.5M85.6 187.8v2.5"/>
</g>
<g fill="#008000" stroke="#008000" stroke-width=".2">
<circle cx="85.6" cy="190.3" r=".51"/>
<circle cx="78" cy="190.3" r=".51"/>
<circle cx="70.4" cy="190.3" r=".51"/>
<circle cx="138.9" cy="126.9" r=".51"/>
<circle cx="138.9" cy="124.3" r=".51"/>
<circle cx="138.9" cy="121.8" r=".51"/>
<circle cx="126.2" cy="126.9" r=".51"/>
<circle cx="37.4" cy="170" r=".51"/>
<circle cx="37.4" cy="164.9" r=".51"/>
<circle cx="138.9" cy="109.1" r=".51"/>
<circle cx="116.1" cy="109.1" r=".51"/>
<circle cx="126.2" cy="109.1" r=".51"/>
<circle cx="149.1" cy="55.8" r=".51"/>
<circle cx="128.8" cy="55.8" r=".51"/>
<circle cx="37.4" cy="149.7" r=".51"/>
<circle cx="37.4" cy="154.8" r=".51"/>
<circle cx="179.6" cy="55.8" r=".51"/>
<circle cx="70.4" cy="175.1" r=".51"/>
<circle cx="78" cy="175.1" r=".51"/>
<circle cx="85.6" cy="175.1" r=".51"/>
</g>
<g font-size="2.8" fill="#808080">
<text x="62.8" y="53.2">D0</text>
<text x="156.8" y="51.7">U3</text>
<text x="62.8" y="58.3">D1</text>
<text x="182.1" y="55.7">1V3</text>
<text x="62.8" y="63.4">D2</text>
<text x="118.2" y="60.1">VCC</text>
<text x="130.3" y="65.5">1uF</text>
<text x="130.3" y="60.4">C6</text>
<text x="142.6" y="64.7" transform="rotate(-90 142.6 64.7)">GND</text>
<text x="181.1" y="65.5">1uF</text>
<text x="181.1" y="60.4">C7</text>
<text x="62.8" y="68.4">D3</text>
<text x="156.8" y="71">LP5951</text>
<text x="62.8" y="73.5">D4</text>
<text x="126.9" y="74.2">GND</text>
<text x="156.7" y="73.5">1.3V/150mA</text>
<text x="177.7" y="74.2">GND</text>
<text x="62.8" y="83.7">D6</text>
<text x="62.8" y="78.6">D5</text>
<text x="62.8" y="88.8">D7</text>
<text x="62.8" y="93.8">PCLK</text>
<text x="62.8" y="98.9">VSYNC</text>
<text x="118.7" y="101.5">PWDN</text>
<text x="118.7" y="98.9">RESET</text>
<text x="146.6" y="96.4">U1</text>
<text x="199.9" y="98.9">D7</text>
<text x="199.9" y="101.5">D6</text>
<text x="62.8" y="104">HREF</text>
<text x="118.7" y="104">SDA</text>
<text x="118.7" y="106.5">SCL</text>
<text x="199.9" y="104">D5</text>
<text x="199.9" y="106.5">D4</text>
<text x="62.8" y="109.1">SCL</text>
<text x="80.1" y="113.4">VCC</text>
<text x="199.9" y="109.1">D3</text>
<text x="199.9" y="111.6">D2</text>
<text x="62.8" y="119.2">RESET</text>
<text x="62.8" y="114.2">SDA</text>
<text x="88.1" y="114.2">1V3</text>
<text x="117.6" y="118.8">C4</text>
<text x="127.8" y="118.8">C3</text>
<text x="199.9" y="114.2">D1</text>
<text x="199.9" y="116.7">D0</text>
<text x="199.9" y="119.2">HREF</text>
<text x="62.8" y="124.3">PWDN</text>
<text x="117.6" y="123.9">0.1uF</text>
<text x="127.8" y="123.9">0.1uF</text>
<text x="199.9" y="124.3">PCLK</text>
<text x="199.9" y="121.8">VSYNC</text>
<text x="62.8" y="129.4">XCLK</text>
<text x="199.9" y="126.8">XCLK</text>
<text x="62.8" y="134.5">LED</text>
<text x="124.4" y="135.1">GND</text>
<text x="137.1" y="135.1">GND</text>
<text x="39.9" y="147.2">VCC</text>
<text x="41.5" y="159.5">C1</text>
<text x="41.4" y="164.6">22uF</text>
<text x="45.6" y="171.9" transform="rotate(-90 45.6 171.9)">GND</text>
<text x="88.2" y="175.1">LED</text>
<text x="66.3" y="187.2" transform="rotate(-90 66.3 187.2)">LED1</text>
<text x="73.9" y="187.2" transform="rotate(-90 73.9 187.2)">LED2</text>
<text x="81.5" y="187.2" transform="rotate(-90 81.5 187.2)">LED3</text>
<text x="89.2" y="187.2" transform="rotate(-90 89.2 187.2)">LED4</text>
<text x="91.4" y="198.6">GND</text>
</g>
<g font-size="2.4" fill="#808080">
<text x="159.1" y="56.5">IN OUT</text>
<text x="159.1" y="61.6">GND</text>
<text x="159.1" y="66.7">EN</text>
<text x="164.1" y="66.7">BP</text>
<text x="142.4" y="98.6">P$7</text>
<text x="142.4" y="101.1">P$9</text>
<text x="148.9" y="99.7">RESET</text>
<text x="169.5" y="99.7">Y9</text>
<text x="174.9" y="98.6">P$1</text>
<text x="174.9" y="101.1">P$4</text>
<text x="141.2" y="106.2">P$14</text>
<text x="141.2" y="103.6">P$15</text>
<text x="148.9" y="102.2">PWDN</text>
<text x="148.9" y="107.3">SCL</text>
<text x="148.9" y="104.8">SDA</text>
<text x="169.5" y="102.2">Y8</text>
<text x="169.5" y="104.8">Y7</text>
<text x="169.5" y="107.3">Y6</text>
<text x="174.9" y="103.6">P$24</text>
<text x="174.9" y="106.2">P$3</text>
<text x="141.2" y="108.7">P$17</text>
<text x="141.2" y="113.8">P$22</text>
<text x="141.2" y="111.3">P$20</text>
<text x="148.9" y="109.8">AVDD</text>
<text x="148.9" y="112.4">DOVDD</text>
<text x="169.5" y="109.8">Y5</text>
<text x="169.5" y="112.4">Y4</text>
<text x="174.9" y="108.7">P$23</text>
<text x="174.9" y="111.3">P$13</text>
<text x="174.9" y="113.8">P$19</text>
<text x="141.2" y="118.9">P$16</text>
<text x="142.4" y="116.3">P$8</text>
<text x="148.9" y="114.9">DVDD</text>
<text x="148.9" y="120">AGND</text>
<text x="148.9" y="117.5">NC</text>
<text x="166" y="120">HRFE</text>
<text x="169.5" y="114.9">Y3</text>
<text x="169.5" y="117.5">Y2</text>
<text x="174.9" y="116.3">P$2</text>
<text x="174.9" y="118.9">P$10</text>
<text x="141.2" y="121.4">P$18</text>
<text x="141.3" y="124">P$11</text>
<text x="148.9" y="122.5">DGND</text>
<text x="148.9" y="125.1">DGND</text>
<text x="164.4" y="122.5">VSYNC</text>
<text x="166.3" y="125.1">PCLK</text>
<text x="174.9" y="121.4">P$12</text>
<text x="174.9" y="124">P$21</text>
<text x="142.4" y="126.5">P$6</text>
<text x="148.9" y="127.6">DGND</text>
<text x="165.1" y="127.6">XCLK1</text>
<text x="174.9" y="126.5">P$5</text>
</g>
</svg>
